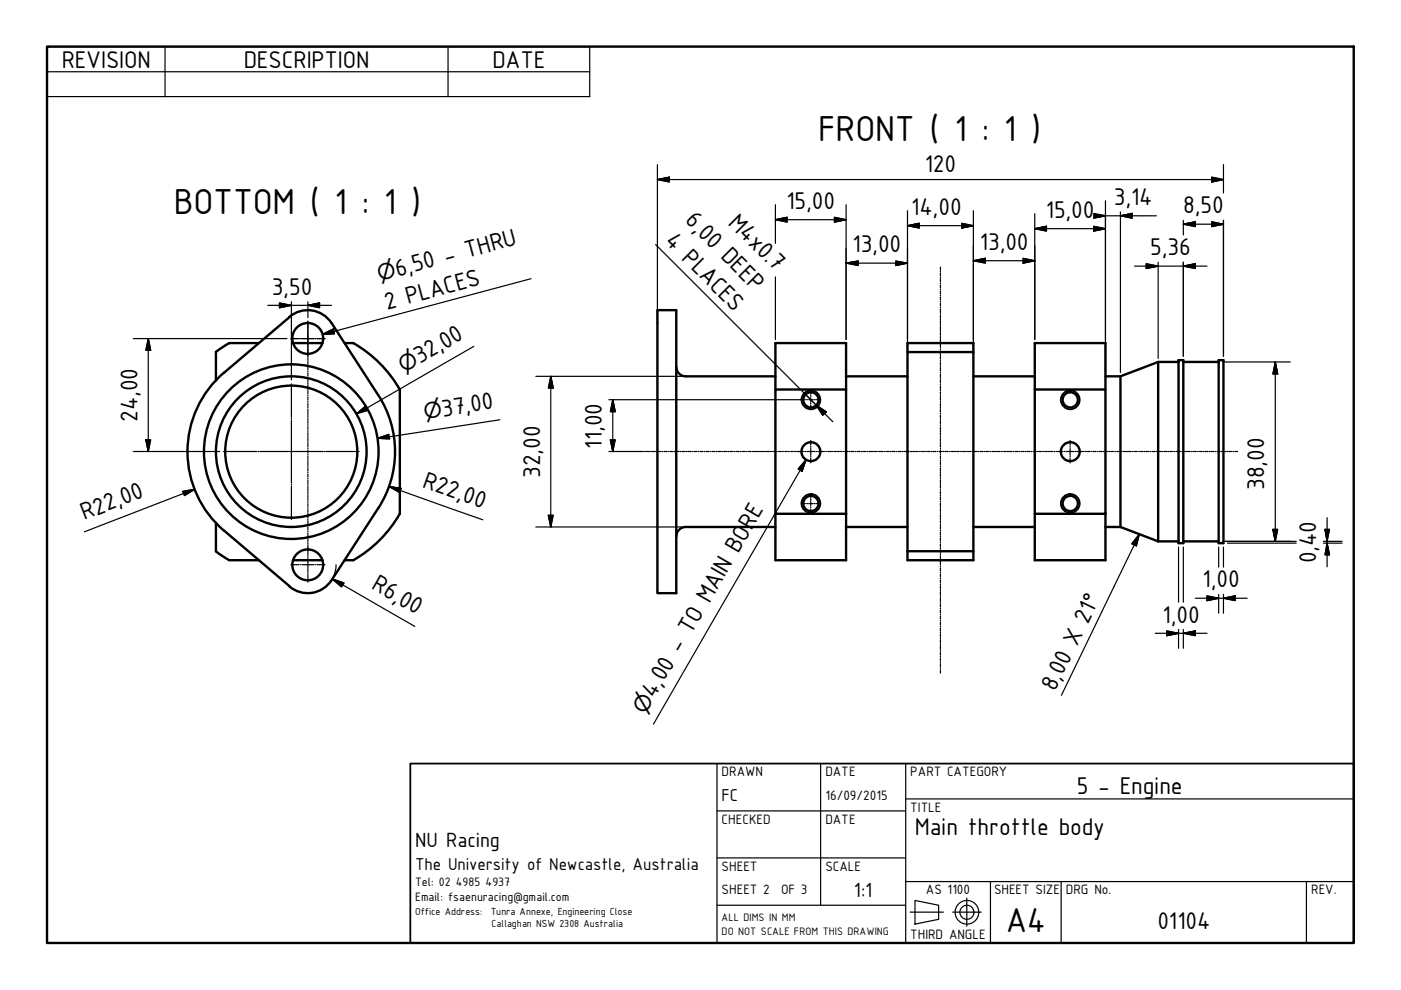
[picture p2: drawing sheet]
<svg xmlns="http://www.w3.org/2000/svg" width="297mm" height="210mm" viewBox="0 0 297 210" stroke-linecap="round" stroke-linejoin="round" font-family="sans-serif">
<!-- layer: Symbol (ISO) -->
<g fill="none" stroke="#000" stroke-width=".51">
<path d="M45.8 74.6v6.1M48.6 72.7h6.3M48.6 72.8l-2.9 1.8M62.2 72.7h6.2M73.1 72.7h1.8M74.9 72.8a26.7 26.7 0 0 1 9.9 9.8v26.3a26.5 26.5 0 0 1-9.9 9.9M139.4 65.8h4v60h-4zM143.4 77.8a2 2 0 0 0 2 2h19M179.4 79.8h13M192.4 74.6h14v42.3h-14zM192.4 74.6v-1.9h14v1.9M206.4 79.8h13"/>
<path d="M234.4 79.8h3.2M237.6 79.8v31.9M245.6 76.7v38.1M249.9 76.7h-4.3l-8 3.1M249.9 76.4h1v38.8h-1zM250.9 76.7h7.5M258.4 76.4h1v38.8h-1zM164.4 82.6h15v26.3h-15zM164.4 82.6v-9.9h15v9.9M219.4 82.6h15v26.3h-15zM219.4 82.6v-9.9h15v9.9M45.7 116.9l2.9 1.9"/>
<path d="M45.8 110.8v6.1M47.5 112.5l13.9 11.8M48.6 118.8h6.3M62.2 118.8h6.2M73.1 118.8h1.8M80.2 107.7l-9.9 15.3a6 6 0 0 1-8.9 1.3M80.2 107.7a22 22 0 0 0 0-23.9l-9.9-15.3a6 6 0 0 0-8.9-1.3l-13.9 11.8a22 22 0 0 0 0 33.5M164.4 111.7h-19a2 2 0 0 0-2 2M164.4 108.9v9.9h15v-9.9M179.4 111.7h13M192.4 116.9v1.9h14v-1.9M206.4 111.7h13"/>
<path d="M219.4 108.9v9.9h15v-9.9M234.4 111.7h3.2M237.6 111.7l8 3.1M245.6 114.8h4.3M250.9 114.8h7.5"/>
<circle cx="65.2" cy="71.8" r="3.3"/>
<circle cx="61.8" cy="95.8" r="14"/>
<circle cx="61.8" cy="95.8" r="18.5"/>
<circle cx="61.8" cy="95.8" r="16"/>
<circle cx="171.9" cy="95.8" r="2"/>
<circle cx="171.9" cy="84.8" r="1.62"/>
<circle cx="226.9" cy="95.8" r="2"/>
<circle cx="226.9" cy="84.8" r="1.62"/>
<circle cx="65.2" cy="119.8" r="3.3"/>
<circle cx="171.9" cy="106.7" r="1.62"/>
<circle cx="226.9" cy="106.7" r="1.62"/>
</g>
<!-- layer: Visible Narrow (ISO) -->
<g fill="none" stroke="#000" stroke-width=".38">
<circle cx="171.9" cy="84.8" r="2"/>
<circle cx="226.9" cy="84.8" r="2"/>
<circle cx="171.9" cy="106.7" r="2"/>
<circle cx="226.9" cy="106.7" r="2"/>
</g>
<!-- layer: Border (ISO) -->
<path d="M10 9.9h277v190h-277z" fill="none" stroke="#000" stroke-width=".51"/>
<!-- layer: Visible (ISO) -->
<g fill="none" stroke="#000" stroke-width=".25">
<path d="M152 171.9h40M152 161.9v38M174 161.9v30M192 169.4h95M192 161.9v38M152 181.9h40M152 191.9h40M192 186.9h95M193 193.4h7M194 190.9l5 1v3l-5 1zM202 193.4h6M205 190.4v6"/>
<path d="M210 186.9v13M225 186.9v13M277 186.9v13"/>
<circle cx="205" cy="193.4" r="2.51"/>
<circle cx="205" cy="193.4" r="1.49"/>
</g>
<path d="M87 161.9h200v38h-200z" fill="none" stroke="#000" stroke-width=".38"/>
<!-- layer: Symbol (ISO) -->
<g fill="none" stroke="#000" stroke-width=".25">
<path d="M10 9.9h115v10.6h-115zM10 15.2h115M35 9.9v10.6M95 9.9v10.6M112.6 59.1l-44.2 11.8M139 51.9l34 34M68.4 70.9l2.3-1.1 .2 1zM170.8 83.6l5.8 5.8M170.9 97.5l-.8 2.4-.9-.5zM170.9 97.5l-32.3 56M173 85.9l2.2 1.4-.8 .7zM241.6 113.3l-.7 2.4-.9-.4z"/>
<path d="M241.6 113.3l-16.6 34.1"/>
</g>
<!-- layer: Title (ISO) -->
<g fill="none" stroke="#000" stroke-width=".25">
<path d="M139.4 38.1l2.5-.5v1zM139.4 38.1h120M139.4 34.9v32.8M256.9 37.6l2.5 .5-2.5 .5zM259.4 34.9v6M164.4 46.6l2.5-.5v1zM164.4 46.6h15M164.4 43.4v8.2M164.4 58.7v13.3M176.9 46.1l2.5 .5-2.5 .5zM179.4 55.8l2.5-.5v1zM179.4 55.8h13"/>
<path d="M179.4 43.4v28.6M189.9 55.3l2.5 .5-2.5 .5zM192.4 47.9l2.5-.6v1.1zM192.4 47.9h14M192.4 44.7v29.1M203.9 47.3l2.5 .6-2.5 .5zM206.4 55.3l2.5-.5v1zM206.4 44.7v29.1M206.4 55.3h13M216.9 54.8l2.5 .5-2.5 .5zM219.4 48.5l2.5-.5v1zM219.4 45.3v26.7"/>
<path d="M219.4 48.5h15M231.9 48l2.5 .5-2.5 .5zM232.9 45.8h1.5l-1.5 .3M232.9 45.4l1.5 .4h10.8M234.4 42.6v36.4M237.6 45.8l2.4-.6v1.1zM237.6 44.9v34.1M240.5 56.4h15.4M243 55.9l2.6 .5-2.6 .5zM245.6 55.6v20.4M250.9 47.5l2.5-.5v1zM250.9 56.4l2.5-.5v1z"/>
<path d="M250.9 46.7v3.1M250.9 55.6v19.9M250.9 47.5h8.5M256.9 47l2.5 .5-2.5 .5zM259.4 46.7v28.8M28.3 71.8h32.5M31.4 71.8l.5 2.5h-1zM31.4 71.8v23.9M56.8 64.7h13.5M59.2 64.2l2.6 .5-2.6 .5zM61.8 64v7.7M61.8 71.9v8.7"/>
<path d="M65.3 64.7l2.5-.5v1zM65.3 64v3.3M100.5 73.4l-24.9 14.3M113.6 79.8h31M116.8 79.8l.5 2.5h-1zM116.8 79.8v31.9M259.2 76.7h14.4M270.4 76.7l.5 2.6h-1zM270.4 76.7v38.1M28.3 95.7h18.3M30.9 93.3h1l-.5 2.4zM75.6 87.7l1.9-1.6 .5 .9z"/>
<path d="M80.1 92.9l2.3-.8 .2 1zM106 89l-25.9 3.9M129.1 95.7h6.5M129.1 84.7h40.8M129.4 93.3h1l-.5 2.4zM129.9 84.7l.5 2.6h-1zM129.9 84.7v11M38.7 104.2l2.6-.5-2.2 1.4zM41.3 103.7l-23.4 9M71.2 119.7v1.1l-.5 1.5M82.5 103.2l2.5 .3-.3 .9zM82.5 103.2l19.9 7"/>
<path d="M113.6 111.7h31M116.3 109.3h1l-.5 2.4zM249.9 116v11.7M250.9 116v11.7M258.4 116v4.2M259.2 114.8h15.6M259.4 116v4.2M260.2 115.2h14.6M269.9 112.2h1l-.5 2.6zM280.6 114.8h3.9M280.6 115.2h3.9M280.9 112.2h1l-.5 2.6z"/>
<path d="M281.4 115.2l.5 2.4h-1zM281.4 109.8v10.4M70.5 122.8l2.4 .8-.5 .8zM70.5 122.8l17.4 10M244.9 134.3h11M247.4 133.8l2.5 .5-2.5 .5zM249.9 133.4v4M250.9 134.3l2.5-.5v1zM250.9 133.4v4M253.4 126.8h11M255.9 126.3l2.5 .5-2.5 .6zM258.4 126v4"/>
<path d="M259.4 126.8l2.5-.5v1.1zM259.4 126v4"/>
</g>
<g fill="#000" stroke="#000" stroke-width=".25">
<path d="M139.4 38.1l2.5-.5zM139.4 38.1l2.5-.5v1zM256.9 38.6l2.5-.5zM256.9 37.6l2.5 .5-2.5 .5zM164.4 46.6l2.5-.5zM164.4 46.6l2.5-.5v1zM176.9 47.1l2.5-.5zM176.9 46.1l2.5 .5-2.5 .5zM179.4 55.8l2.5-.5zM179.4 55.8l2.5-.5v1zM189.9 56.3l2.5-.5zM189.9 55.3l2.5 .5-2.5 .5z"/>
<path d="M192.4 47.9l2.5-.6zM192.4 47.9l2.5-.6v1.1zM203.9 48.4l2.5-.5zM203.9 47.3l2.5 .6-2.5 .5zM206.4 55.3l2.5-.5zM206.4 55.3l2.5-.5v1zM216.9 55.8l2.5-.5zM216.9 54.8l2.5 .5-2.5 .5zM219.4 48.5l2.5-.5zM219.4 48.5l2.5-.5v1zM231.9 46.3l2.5-.5zM231.9 45.2l2.5 .6-2.5 .5z"/>
<path d="M231.9 49l2.5-.5zM231.9 48l2.5 .5-2.5 .5zM237.6 45.8l2.4-.6zM237.6 45.8l2.4-.6v1.1zM243 56.9l2.6-.5zM243 55.9l2.6 .5-2.6 .5zM250.9 47.5l2.5-.5zM250.9 47.5l2.5-.5v1zM250.9 56.4l2.5-.5zM250.9 56.4l2.5-.5v1zM256.9 48l2.5-.5zM256.9 47l2.5 .5-2.5 .5z"/>
<path d="M31.4 71.8l.5 2.5zM31.4 71.8l.5 2.5h-1zM59.2 65.2l2.6-.5zM59.2 64.2l2.6 .5-2.6 .5zM65.3 64.7l2.5-.5zM65.3 64.7l2.5-.5v1zM270.4 76.7l.5 2.6zM270.4 76.7l.5 2.6h-1zM30.9 93.3l.5 2.4zM30.9 93.3h1l-.5 2.4zM75.6 87.7l1.9-1.6zM75.6 87.7l1.9-1.6 .5 .9z"/>
<path d="M80.1 92.9l2.3-.8zM80.1 92.9l2.3-.8 .2 1zM116.8 79.8l.5 2.5zM116.8 79.8l.5 2.5h-1zM129.4 93.3l.5 2.4zM129.4 93.3h1l-.5 2.4zM129.9 84.7l.5 2.6zM129.9 84.7l.5 2.6h-1zM39.1 105.1l2.2-1.4zM38.7 104.2l2.6-.5-2.2 1.4zM82.5 103.2l2.5 .3zM82.5 103.2l2.5 .3-.3 .9z"/>
<path d="M116.3 109.3l.5 2.4zM116.3 109.3h1l-.5 2.4zM269.9 112.2l.5 2.6zM269.9 112.2h1l-.5 2.6zM280.9 112.2l.5 2.6zM280.9 112.2h1l-.5 2.6zM281.4 115.2l.5 2.4zM281.4 115.2l.5 2.4h-1zM70.5 122.8l2.4 .8zM70.5 122.8l2.4 .8-.5 .8zM247.4 134.8l2.5-.5zM247.4 133.8l2.5 .5-2.5 .5z"/>
<path d="M250.9 134.3l2.5-.5zM250.9 134.3l2.5-.5v1zM255.9 127.4l2.5-.6zM255.9 126.3l2.5 .5-2.5 .6zM259.4 126.8l2.5-.5zM259.4 126.8l2.5-.5v1.1z"/>
</g>
<!-- layer: Section Line (ISO) -->
<g fill="none" stroke="#000" stroke-width=".25">
<path d="M61.7 71.8h1.6M63.6 71.8h.2M64 71.8h2.5M65.3 68.1v1.7M65.3 70v.3M65.3 70.5v2.6M65.3 73.3v.2M65.3 73.7v1.7M66.8 71.8h.2M67.2 71.8h1.7M47.4 95.7h7M54.7 95.7h.2"/>
<path d="M55.1 95.7h13.4M61.8 81.4v7M61.8 88.6v.3M61.8 89.1v13.3M68.6 95.7h.3M69.1 95.7h7M169.9 84.7h.9M171 84.7h.2M171.4 84.7h1M171.9 82.8v.8M171.9 83.9v.1M171.9 84.3v1"/>
<path d="M171.9 85.4v.3M171.9 85.9v.9M171.9 93.4v1M171.9 94.7v.1M171.9 95.1v1.3M171.9 96.6v.3M171.9 97.1v1M172.6 84.7h.2M173 84.7h.9M226.9 93.4v1M226.9 94.7v.1M226.9 95.1v1.3"/>
<path d="M226.9 96.6v.3M226.9 97.1v1M61.7 119.7h1.6M61.8 102.7v.1M61.8 103.1v7M63.6 119.7h.2M64 119.7h2.5M66.8 119.7h.2M67.2 119.7h1.7M169.9 106.8h.9M171 106.8h.2M171.4 106.8h1"/>
<path d="M171.9 104.7v.9M171.9 105.8v.3M171.9 106.3v.9M171.9 107.5v.2M171.9 107.9v.8M172.6 106.8h.2M173 106.8h.9"/>
</g>
<!-- layer: Symbol (ISO) -->
<path d="M68.4 70.9l2.3-1.1zM68.4 70.9l2.3-1.1 .2 1zM170.9 97.5l-.8 2.4zM170.9 97.5l-.8 2.4-.9-.5zM173 85.9l2.2 1.4zM173 85.9l2.2 1.4-.8 .7zM241.6 113.3l-.7 2.4zM241.6 113.3l-.7 2.4-.9-.4z" fill="#000" stroke="#000" stroke-width=".25"/>
<!-- layer: Hatch (ISO) -->
<g fill="none" stroke="#000" stroke-width=".25">
<path d="M199.4 56.6v.6M199.4 57.4v.3M199.4 57.9v.6M199.4 58.7v.3M199.4 59.2v.5M199.4 60v.2M65.3 68.1v1.5M65.3 69.8v.3M65.3 70.3v3M65.3 73.4v.3M65.3 73.9v2.1M65.3 76.2v.2"/>
<path d="M65.3 76.6v.7M65.3 77.4v.3M65.3 77.9v.6M65.3 78.7v.2M65.3 79.2v.5M65.3 80v.2M199.4 60.4v.6M199.4 61.2v.2M199.4 61.7v.6M199.4 62.5v.2M199.4 63v.5M199.4 63.8v.2"/>
<path d="M199.4 64.2v.6M199.4 65.1v.1M199.4 65.5v.6M199.4 66.3v.2M199.4 66.8v.5M199.4 67.5v.3M199.4 68v.6M199.4 68.8v.3M199.4 69.3v.6M199.4 70.1v.2M199.4 70.5v.6M199.4 71.3v.3"/>
<path d="M199.4 71.8v1.9M199.4 73.9v.2M199.4 74.4v.6M199.4 75.2v.2M199.4 75.6v.6M199.4 76.4v.2M199.4 76.9v.5M199.4 77.6v.3M199.4 78.1v.5M199.4 78.9v.2M199.4 79.3v.6M65.3 80.4v.6"/>
<path d="M65.3 81.2v.2M65.3 81.6v.7M65.3 82.5v.2M65.3 82.9v.6M65.3 83.7v.2M65.3 84.2v.5M65.3 85v.2M65.3 85.4v.6M65.3 86.2v.3M65.3 86.7v.6M65.3 87.5v.2M65.3 87.9v.6"/>
<path d="M65.3 88.7v.3M65.3 89.2v.6M65.3 90v.2M65.3 90.5v.5M65.3 91.3v.2M65.3 91.7v.6M65.3 92.5v.2M65.3 92.9v.7M65.3 93.8v.2M65.3 94.2v.6M65.3 95v.2M65.3 95.5v.5"/>
<path d="M65.3 96.3v.2M65.3 96.7v.6M65.3 97.5v.3M65.3 98v.6M65.3 98.8v.2M65.3 99.2v.6M135.6 95.7h.7M136.5 95.7h.2M136.9 95.7h.6M137.7 95.7h.3M138.2 95.7h.6M139 95.7h.3"/>
<path d="M139.5 95.7h.6M140.3 95.7h.2M140.8 95.7h.6M141.6 95.7h.2M142 95.7h.6M142.9 95.7h.2M143.3 95.7h.7M144.1 95.7h.3M144.6 95.7h.6M145.4 95.7h.3M145.9 95.7h.6M146.7 95.7h.2"/>
<path d="M147.2 95.7h.6M148 95.7h.2M148.5 95.7h.5M149.3 95.7h.2M149.7 95.7h.6M150.6 95.7h.1M151 95.7h.6M151.8 95.7h.3M152.3 95.7h.6M153.1 95.7h.3M153.5 95.7h.7M154.4 95.7h.2"/>
<path d="M154.8 95.7h.6M155.7 95.7h.2M156.1 95.7h.6M157 95.7h.2M157.4 95.7h.6M158.2 95.7h.2M158.7 95.7h.6M159.5 95.7h.3M160 95.7h.6M160.8 95.7h.2M161.2 95.7h.7M162.1 95.7h.2"/>
<path d="M162.5 95.7h.6M163.3 95.7h.3M163.8 95.7h.6M164.7 95.7h.1M165.1 95.7h.6M165.9 95.7h.2M166.4 95.7h.5M167.2 95.7h.2M167.6 95.7h.6M168.5 95.7h.2M168.9 95.7h1.5M170.6 95.7h.2"/>
<path d="M171.1 95.7h1.6M173 95.7h.2M173.4 95.7h1.4M175.1 95.7h.2M175.5 95.7h.6M176.3 95.7h.2M176.8 95.7h.6M177.5 95.7h.3M178 95.7h.6M178.8 95.7h.2M179.3 95.7h.5M180 95.7h.3"/>
<path d="M180.5 95.7h.5M181.3 95.7h.2M181.7 95.7h.6M182.5 95.7h.3M182.9 95.7h.6M183.8 95.7h.2M184.2 95.7h.6M185 95.7h.2M185.4 95.7h.6M186.2 95.7h.3M186.7 95.7h.6M187.5 95.7h.2"/>
<path d="M188 95.7h.5M188.7 95.7h.3M189.2 95.7h.5M190 95.7h.2M190.4 95.7h.6M191.2 95.7h.3M191.6 95.7h.6M192.5 95.7h.2M192.9 95.7h.6M193.7 95.7h.2M194.1 95.7h.6M194.9 95.7h.2"/>
<path d="M195.4 95.7h.6M196.2 95.7h.2M196.7 95.7h.5M197.4 95.7h.3M197.9 95.7h.5M198.7 95.7h.2M199.1 95.7h.6M199.4 80.1v.3M199.4 80.6v.5M199.4 81.4v.2M199.4 81.8v.6M199.4 82.6v.2"/>
<path d="M199.4 83.1v.5M199.4 83.9v.2M199.4 84.3v.6M199.4 85.1v.2M199.4 85.6v.5M199.4 86.3v.3M199.4 86.8v.5M199.4 87.6v.2M199.4 88v.6M199.4 88.8v.3M199.4 89.3v.5M199.4 90.1v.2"/>
<path d="M199.4 90.5v.6M199.4 91.3v.2M199.4 91.7v.6M199.4 92.6v.1M199.4 93v.6M199.4 93.8v.2M199.4 94.2v.6M199.4 95v.2M199.4 95.5v.5M199.4 96.2v.3M199.4 96.7v.6M199.4 97.5v.3"/>
<path d="M199.4 98v.5M199.4 98.8v.2M199.4 99.2v.6M199.4 100v.2M199.9 95.7h.3M200.3 95.7h.6M201.2 95.7h.2M201.6 95.7h.6M202.4 95.7h.2M202.8 95.7h.6M203.6 95.7h.2M204.1 95.7h.6"/>
<path d="M204.9 95.7h.2M205.3 95.7h.6M206.1 95.7h.2M206.6 95.7h.5M207.3 95.7h.3M207.8 95.7h.6M208.6 95.7h.3M209 95.7h.6M209.9 95.7h.2M210.3 95.7h.6M211.1 95.7h.2M211.5 95.7h.6"/>
<path d="M212.3 95.7h.2M212.8 95.7h.6M213.6 95.7h.2M214 95.7h.6M214.8 95.7h.2M215.3 95.7h.5M216 95.7h.3M216.5 95.7h.5M217.3 95.7h.3M217.7 95.7h.6M218.6 95.7h.2M219 95.7h.6"/>
<path d="M219.8 95.7h.2M220.2 95.7h.6M221 95.7h.2M221.5 95.7h.6M222.2 95.7h.3M222.7 95.7h.6M223.5 95.7h.2M224 95.7h1.4M225.6 95.7h.2M226.1 95.7h1.7M228 95.7h.2M228.4 95.7h1.5"/>
<path d="M230.1 95.7h.2M230.5 95.7h.6M231.3 95.7h.2M231.8 95.7h.5M232.6 95.7h.2M233 95.7h.6M233.8 95.7h.3M234.3 95.7h.5M235.1 95.7h.2M235.5 95.7h.6M236.3 95.7h.2M236.8 95.7h.6"/>
<path d="M237.6 95.7h.2M238.1 95.7h.5M238.8 95.7h.3M239.3 95.7h.5M240.1 95.7h.2M240.5 95.7h.6M241.4 95.7h.2M241.8 95.7h.6M242.6 95.7h.2M243 95.7h.6M243.8 95.7h.2M244.3 95.7h.6"/>
<path d="M245.1 95.7h.2M245.6 95.7h.5M246.3 95.7h.3M246.8 95.7h.6M247.6 95.7h.2M248 95.7h.6M248.9 95.7h.1M249.3 95.7h.6M250.1 95.7h.2M250.6 95.7h.5M251.3 95.7h.3M251.8 95.7h.5"/>
<path d="M252.6 95.7h.2M253 95.7h.6M253.9 95.7h.2M254.3 95.7h.6M255.1 95.7h.2M255.5 95.7h.6M256.3 95.7h.3M256.8 95.7h.6M257.6 95.7h.2M258.1 95.7h.5M258.8 95.7h.3M259.3 95.7h.6"/>
<path d="M260.1 95.7h.2M260.5 95.7h.6M261.4 95.7h.2M261.8 95.7h.6M65.3 100v.2M65.3 100.5v.6M65.3 101.3v.2M65.3 101.8v.5M65.3 102.5v.3M65.3 103v.6M65.3 103.8v.2M65.3 104.2v.6"/>
<path d="M65.3 105.1v.2M65.3 105.5v.6M65.3 106.3v.2M65.3 106.8v.6M65.3 107.6v.2M65.3 108v.6M65.3 108.8v.3M65.3 109.3v.5M65.3 110.1v.2M65.3 110.5v.6M65.3 111.4v.1M65.3 111.8v.6"/>
<path d="M65.3 112.6v.2M65.3 113.1v.5M65.3 113.8v.3M65.3 114.3v.6M65.3 115.1v.3M65.3 115.5v2.1M65.3 117.8v.3M65.3 118.3v3M199.4 100.4v.6M199.4 101.3v.1M199.4 101.7v.6M199.4 102.5v.2"/>
<path d="M199.4 102.9v.6M199.4 103.7v.2M199.4 104.2v.5M199.4 104.9v.3M199.4 105.4v.6M199.4 106.2v.2M199.4 106.7v.5M199.4 107.4v.3M199.4 107.9v.5M199.4 108.7v.2M199.4 109.1v.6M199.4 109.9v.2"/>
<path d="M199.4 110.4v.5M199.4 111.2v.2M199.4 111.6v.6M199.4 112.4v.2M199.4 112.9v.5M199.4 113.6v.3M199.4 114.1v.6M199.4 114.9v.2M199.4 115.4v.5M199.4 116.1v.3M199.4 116.6v.5M199.4 117.4v.2"/>
<path d="M199.4 117.8v1.9M199.4 120v.2M65.3 121.4v.3M65.3 121.9v1.5M199.4 120.4v.6M199.4 121.3v.1M199.4 121.7v.6M199.4 122.5v.2M199.4 123v.5M199.4 123.8v.3M199.4 124.2v.7M199.4 125.1v.2"/>
<path d="M199.4 125.5v.6M199.4 126.3v.3M199.4 126.8v.6M199.4 127.6v.3M199.4 128.1v.6M199.4 128.9v.2M199.4 129.4v.6M199.4 130.2v.2M199.4 130.7v.5M199.4 131.5v.2M199.4 131.9v.6M199.4 132.8v.1"/>
<path d="M199.4 133.2v.6M199.4 134v.3M199.4 134.5v.6M199.4 135.3v.2M199.4 135.7v.7M199.4 136.6v.2M199.4 137v.6M199.4 137.8v.3M199.4 138.3v.6M199.4 139.2v.2M199.4 139.6v.6M199.4 140.4v.2"/>
<path d="M199.4 140.9v.5M199.4 141.7v.2M199.4 142.1v.6"/>
</g>
<g font-size="8.3">
<text x="173.5" y="29.9">FRONT ( 1 : 1 )</text>
<text x="36.8" y="45.3">BOTTOM ( 1 : 1 )</text>
</g>
<text font-size="7.9" x="213.2" y="197.6">A4</text>
<g font-size="5.5">
<text x="13.1" y="14.3">REVISION</text>
<text x="51.7" y="14.3">DESCRIPTION</text>
<text x="104.4" y="14.3">DATE</text>
<text x="196.1" y="36.5">120</text>
<text x="145" y="47" transform="rotate(45 145 47)">6,00 DEEP</text>
<text x="154.2" y="47.5" transform="rotate(45 154.2 47.5)">M4x0.7</text>
<text x="166.8" y="44.3">15,00</text>
<text x="193.2" y="45.6">14,00</text>
<text x="221.7" y="46.2">15,00</text>
<text x="236.2" y="43.5">3,14</text>
<text x="250.9" y="45.2">8,50</text>
<text x="140.8" y="51.4" transform="rotate(45 140.8 51.4)">4 PLACES</text>
<text x="180.7" y="53.5">13,00</text>
<text x="207.7" y="53">13,00</text>
<text x="84.3" y="58.6" transform="rotate(-15 84.3 58.6)">6,50 - THRU</text>
<text x="243.8" y="54.1">5,36</text>
<text x="57.7" y="62.5">3,50</text>
<text x="82" y="65.6" transform="rotate(-15 82 65.6)">2 PLACES</text>
<text x="89" y="77.2" transform="rotate(-30 89 77.2)">32,00</text>
<text x="29.1" y="89.4" transform="rotate(-90 29.1 89.4)">24,00</text>
<text x="93.9" y="88.4" transform="rotate(-9 93.9 88.4)">37,00</text>
<text x="127.6" y="95.1" transform="rotate(-90 127.6 95.1)">11,00</text>
<text x="114.5" y="101.3" transform="rotate(-90 114.5 101.3)">32,00</text>
<text x="89.3" y="103.2" transform="rotate(20 89.3 103.2)">R22,00</text>
<text x="268" y="103.9" transform="rotate(-90 268 103.9)">38,00</text>
<text x="17.8" y="110.3" transform="rotate(-21 17.8 110.3)">R22,00</text>
<text x="279.1" y="119.4" transform="rotate(-90 279.1 119.4)">0,40</text>
<text x="78.5" y="124.7" transform="rotate(30 78.5 124.7)">R6,00</text>
<text x="255" y="124.6">1,00</text>
<text x="246.4" y="132">1,00</text>
<text x="138.7" y="148.2" transform="rotate(-60 138.7 148.2)">4,00 - TO MAIN BORE</text>
<text x="223.7" y="146.7" transform="rotate(-64 223.7 146.7)">8,00 X 21°</text>
<text x="228.3" y="168.3">5 - Engine</text>
<text x="194" y="177.1">Main throttle body</text>
<text x="245.4" y="196.9">01104</text>
</g>
<g font-size="4.7">
<text x="88" y="179.7">NU Racing</text>
<text x="181" y="190.2">1:1</text>
</g>
<g font-size="4.6">
<text x="80.5" y="59.7" transform="rotate(-15 80.5 59.7)">⌀</text>
<text x="85.6" y="79.2" transform="rotate(-30 85.6 79.2)">⌀</text>
<text x="90" y="88.9" transform="rotate(-9 90 88.9)">⌀</text>
<text x="136.8" y="151.6" transform="rotate(-60 136.8 151.6)">⌀</text>
</g>
<g font-size="3.9">
<text x="153" y="169.9">FC</text>
<text x="88" y="184.4">The University of Newcastle, Australia</text>
</g>
<g font-size="3.1">
<text x="153" y="164.6">DRAWN</text>
<text x="175" y="164.6">DATE</text>
<text x="193" y="164.6">PART CATEGORY</text>
<text x="175" y="169.6">16/09/2015</text>
<text x="193" y="172.2">TITLE</text>
<text x="153" y="174.7">CHECKED</text>
<text x="175" y="174.7">DATE</text>
<text x="153" y="184.6">SHEET</text>
<text x="175" y="184.6">SCALE</text>
<text x="153" y="189.6">SHEET 2</text>
<text x="165.6" y="189.6">OF 3</text>
<text x="196.3" y="189.6">AS 1100</text>
<text x="210.8" y="189.6">SHEET SIZE</text>
<text x="226" y="189.6">DRG No.</text>
<text x="278" y="189.6">REV.</text>
<text x="193" y="199.2">THIRD ANGLE</text>
</g>
<g font-size="2.8">
<text x="88" y="187.9">Tel: 02</text>
<text x="88" y="191.1">Email: fsaenuracing@gmail.com</text>
<text x="96.6" y="187.9">4985</text>
<text x="102.9" y="187.9">4937</text>
</g>
<g font-size="2.5">
<text x="153" y="195.3">ALL DIMS IN MM</text>
<text x="153" y="198.2">DO NOT SCALE FROM THIS DRAWING</text>
</g>
<g font-size="2.3">
<text x="88" y="193.9">Office Address:</text>
<text x="104.1" y="193.9">Tunra Annexe, Engineering Close</text>
<text x="104.2" y="196.6">Callaghan NSW 2308 Australia</text>
</g>
</svg>
